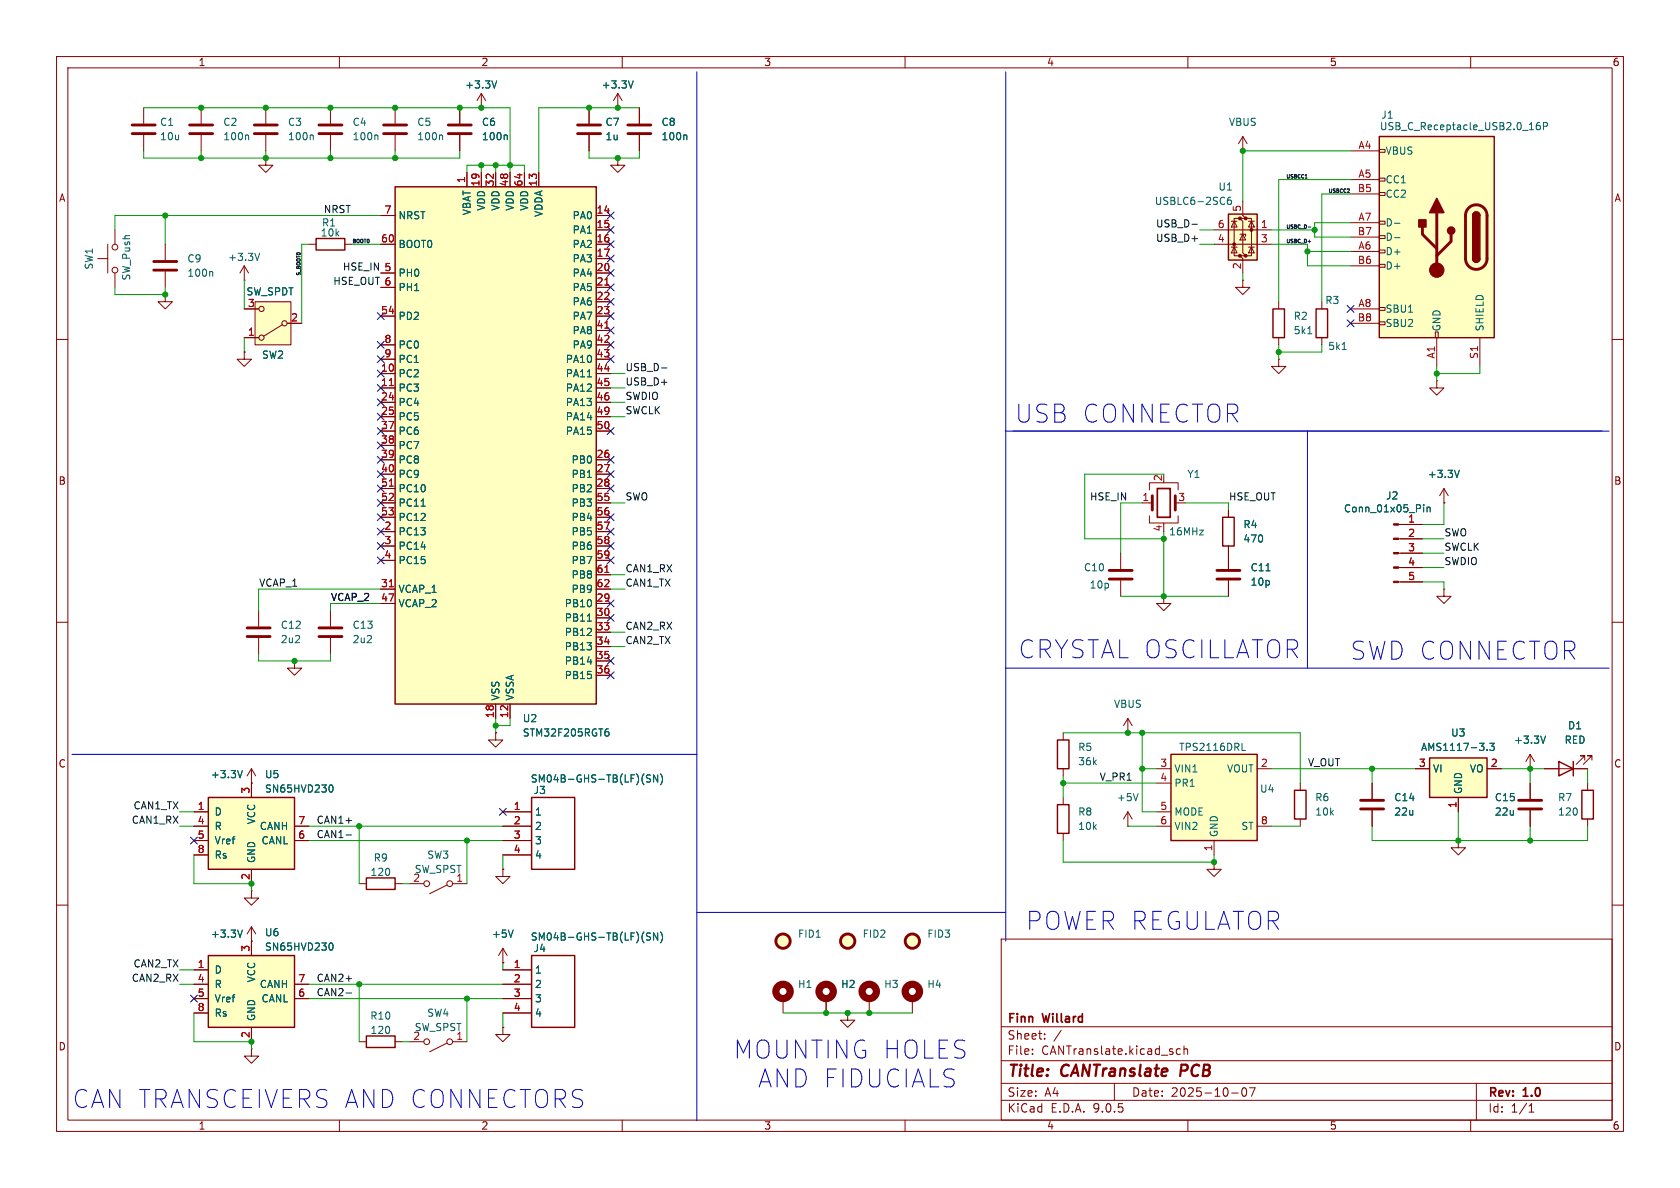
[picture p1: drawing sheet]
<svg xmlns="http://www.w3.org/2000/svg" width="297mm" height="210mm" viewBox="0 0 297 210" stroke-linecap="round" stroke-linejoin="round" font-family="sans-serif">
<g fill="none" stroke="#840000" stroke-width=".18">
<path d="M10 10h277v190h-277zM12 12h273v186h-273zM60 10v2M110 10v2M160 10v2M210 10v2M260 10v2M109.2 27.9v1.3h1.3l-1.3 1.3-1.3-1.3h1.3M109.2 27.9h.1M219.7 49.5v1.3h1.3l-1.3 1.3-1.3-1.3h1.3M219.7 49.5h.1M10 60h2"/>
<path d="M254 67.3v1.3h1.3l-1.3 1.3-1.3-1.3h1.3M254 67.3h.1M285 60h2M10 110h2M285 110h2M10 160h2M177 166h108v32h-108zM285 160h2M60 198v2M110 198v2M160 198v2M177 194.5h108"/>
<path d="M177 191.5h108M177 187.5h108M177 181.5h108M182.5 186.3v.1M182.5 185.5v.1M184.7 183.6v.1M184.7 182.8v.1M187.6 182.1l-1.3 2M197 191.5v3M208.7 185.5l-.5-.1-.2 .3v.4l.1 .2h.6M209.3 185.5l.2-.1 .4 .1 .1 .9M209.3 184.9v1.5"/>
<path d="M210 198v2M217.7 193.2h1.2M219.7 192.4l.2-.1a.81 .81 0 0 1 .6 .6 .81 .81 0 0 1-.3 .8l-.2 .1a.81 .81 0 0 1-.3-1.4zM220.9 192.3h1l-.7 1.5M260 198v2M261 191.5v6.5M270.3 196.6h.9M270.3 195.5l.4-.4v1.5"/>
</g>
<path d="M208.9 188.2l-.3 2" fill="none" stroke="#840000" stroke-width=".4"/>
<path d="M217.2 37.8h5v8.2h-5z" fill="#ffffc2"/>
<g fill="#840000" stroke="#840000" stroke-width=".18">
<path d="M246.4 92.6h.8v.2h-.8z"/>
<path d="M246.4 95.1h.8v.3h-.8z"/>
<path d="M246.4 97.7h.8v.2h-.8z"/>
<path d="M246.4 100.2h.8v.3h-.8z"/>
<path d="M246.4 102.7h.8v.3h-.8z"/>
<circle cx="221.2" cy="40.6" r=".25"/>
<circle cx="220.2" cy="38.6" r=".25"/>
<circle cx="220.2" cy="45.2" r=".25"/>
<circle cx="219.2" cy="38.6" r=".25"/>
<circle cx="219.2" cy="45.2" r=".25"/>
<circle cx="218.2" cy="43.2" r=".25"/>
</g>
<g fill="none" stroke="#840000" stroke-width=".18">
<path d="M104.1 19.1v2.7M109.2 19.1h.1M109.2 16.5l-.7 1.3M109.2 16.5l.8 1.3M109.2 16.5v2.6M113 19.1v2.7M104.1 23.9v2.8M113 23.9v2.8M217.7 39.1h1M218.2 39.1l.5 1h-1zM219.2 38.6h-1v6.6h1M219.7 35.6v2.5l.5 .5h-1l.5 .5v5.6l.5 .5h-1l.5 .5v2.6"/>
<path d="M219.7 26.7h.1M219.7 24.1v2.6M219.7 24.1l-.8 1.3M219.7 24.1l.8 1.3M220.2 38.6h1v6.6h-1M220.7 39.1h1M221.2 39.1l.5 1h-1zM214.6 40.6h10.2M214.6 43.2h10.2M217.7 43.7h1M218.2 43.7l.5 1h-1zM219.2 41.4h1v.4"/>
<path d="M219.7 41.4l.5 1h-1zM220.7 43.7h1M221.2 43.7l.5 1h-1zM226.1 53.3v1.3M226.1 59.7v1.3M233.7 53.3v1.3M233.7 59.7v1.3M226.1 63.5v1.3h1.2l-1.2 1.2-1.3-1.2h1.3M226.1 63.5h.1M201.9 88.9h1.8M203.2 86.6v-1.3h5.1v1.3M203.2 91.2v1.3h5.1v-1.3"/>
<path d="M205.7 92.5v.2M217.2 90.2v1.2M217.2 96.5v1.3M247.2 92.7h4.3M247.2 95.3h4.3M247.2 97.8h4.3M255.3 88.9h.1M255.3 86.4l-.8 1.2M255.3 86.4l.7 1.2M255.3 86.4v2.5M247.2 100.3h4.3M247.2 102.9h4.3"/>
</g>
<path d="M217.2 37.8h5v8.2h-5zM225 54.6h2.1v5.1h-2.1zM232.7 54.6h2v5.1h-2zM216.2 91.4h2v5.1h-2z" fill="none" stroke="#840000" stroke-width=".25"/>
<path d="M111.9 14.3l-.4 1.3M121.2 23.9l.2 .1v.7M217.6 34.9h-.4a.86 .86 0 0 0 0 1.2l.4-.1 .1-.4-.2-.2h-.4l-.1 .2M231.2 59h.7M237.3 61.8h.7M251.7 89.2v.1M251.7 89.6v.9M252.3 89.6v.9M252.3 89.8l.2-.2 .3 .1v.8M258 83.1l-.4 1.3" fill="none" stroke="#006464" stroke-width=".18"/>
<path d="M102.1 22.1h4.1M102.1 23.6h4.1M111 22.1h4.1M111 23.6h4.1M203.7 87.6v2.6M207.8 87.6v2.6" fill="none" stroke="#840000" stroke-width=".51"/>
<path d="M204.6 86.4h2.3v5h-2.3z" fill="none" stroke="#840000" stroke-width=".3"/>
<path d="M69.8 33h35.6v91.5h-35.6z" fill="#ffffc2"/>
<path d="M69.8 33h35.6v91.5h-35.6z" fill="none" stroke="#840000" stroke-width=".25"/>
<g fill="none" stroke="#840000" stroke-width=".18">
<path d="M85.1 19.1h.1M85.1 16.5v2.6M85.1 16.5l-.8 1.3M85.1 16.5l.8 1.3M67.3 38.1h2.5M82.5 30.5v2.5M85.1 30.5v2.5M87.6 30.5v2.5M90.2 30.5v2.5M92.7 30.5v2.5M95.2 30.5v2.5M105.4 38.1h2.5"/>
<path d="M67.3 43.2h2.5M67.3 48.3h2.5M67.3 50.8h2.5M67.3 55.9h2.5M105.4 43.2h2.5M105.4 48.3h2.5M105.4 50.8h2.5M105.4 55.9h2.5M105.4 40.6h2.5M105.4 45.7h2.5M105.4 53.3h2.5M105.4 58.4h2.5"/>
<path d="M67.3 61h2.5M67.3 63.5h2.5M67.3 66h2.5M67.3 68.6h2.5M67.3 71.1h2.5M67.3 73.7h2.5M67.3 76.2h2.5M67.3 78.7h2.5M105.4 61h2.5M105.4 63.5h2.5M105.4 66h2.5M105.4 68.6h2.5"/>
<path d="M105.4 71.1h2.5M105.4 73.7h2.5M105.4 76.2h2.5M67.3 81.3h2.5M67.3 83.8h2.5M67.3 86.4h2.5M67.3 88.9h2.5M67.3 91.4h2.5M67.3 94h2.5M67.3 96.5h2.5M67.3 99.1h2.5M105.4 81.3h2.5"/>
<path d="M105.4 83.8h2.5M105.4 86.4h2.5M105.4 88.9h2.5M105.4 91.4h2.5M105.4 94h2.5M105.4 96.5h2.5M105.4 99.1h2.5M67.3 104.1h2.5M67.3 106.7h2.5M105.4 104.1h2.5M105.4 106.7h2.5M105.4 101.6h2.5"/>
<path d="M105.4 109.2h2.5M105.4 111.8h2.5M105.4 114.3h2.5M105.4 116.8h2.5M105.4 119.4h2.5M87.6 124.5v2.5M90.2 124.5v2.5"/>
</g>
<path d="M106.9 50.4h.7M106.9 58h.7M68.8 68.2h.7M68.8 85.9h.7M68.8 103.7h.7M106.9 101.2h.7" fill="none" stroke="#a90000" stroke-width=".18"/>
<path d="M87.8 14.3l-.4 1.3M103.8 66.6h.8M74.4 89.5h.8M103.8 109.8h.8M107.2 129.3h.2l.3 .3-.1 .4-.4 .1M107.3 128.8h.2" fill="none" stroke="#006464" stroke-width=".18"/>
<path d="M45.1 53.3h6.3v7.7h-6.3z" fill="#ffffc2"/>
<g fill="none" stroke="#840000" stroke-width=".18">
<path d="M43.2 59.7h2.5M43.2 54.6h2.5M45.1 53.3h6.3v7.7h-6.3zM49.9 57.4l-3.3 2M50.8 57.2h2.5M43.2 62.2v1.3h1.2l-1.2 1.3-1.3-1.3h1.3M43.2 62.2h.1M188 141v1.2M188 147.3v1.3M214.6 152.4v1.3h1.3l-1.3 1.2-1.2-1.2h1.2M214.6 152.4h.1"/>
<circle cx="46.2" cy="54.6" r=".46"/>
<circle cx="46.2" cy="59.7" r=".46"/>
<circle cx="50.3" cy="57.2" r=".46"/>
</g>
<path d="M186.9 142.2h2.1v5.1h-2.1z" fill="none" stroke="#840000" stroke-width=".25"/>
<path d="M207 133.4h15.2v15.2h-15.2z" fill="#ffffc2"/>
<path d="M207 133.4h15.2v15.2h-15.2zM228.9 139.7h2v5.1h-2zM275.6 134.6l2.5 1.3-2.5 1.3zM278.1 134.6v2.6M279.7 139.7h2v5.1h-2z" fill="none" stroke="#840000" stroke-width=".25"/>
<g fill="none" stroke="#840000" stroke-width=".18">
<path d="M58.4 108v2.7M58.4 112.8v2.8M204.5 135.9h2.5M204.5 138.4h2.5M222.2 135.9h2.6M229.9 138.4v1.3M242.6 138.4v2.8M273 135.9h7.7M280.2 134.4v-.8h-.8h.8l-1.6 1.5M280.7 138.4v1.3M281.4 134.4v-.8h-.7h.7l-1.5 1.5M199.4 146.1h.1"/>
<path d="M199.4 143.5l-.8 1.3M199.4 143.5l.8 1.3M199.4 143.5v2.6M204.5 143.5h2.5M204.5 146.1h2.5M214.6 148.6v2.5M222.2 146.1h2.6M229.9 144.8v1.3M242.6 143.3v2.8M257.8 148.6v1.3h1.3l-1.3 1.2-1.3-1.2h1.3M257.8 148.6h.1M280.7 144.8v1.3"/>
<path d="M138.4 176.5v2.6M146 176.5v2.6M149.9 179.1v1.2h1.2l-1.2 1.3-1.3-1.3h1.3M149.9 179.1h.1M153.7 176.5v2.6M161.3 176.5v2.6"/>
</g>
<path d="M219.6 132.7h.6M201.2 140.3l-.4 1.2" fill="none" stroke="#006464" stroke-width=".18"/>
<g fill="none" stroke="#840000" stroke-width=".51">
<path d="M56.4 111h4.1M56.4 112.5h4.1M240.5 141.5h4.1M240.5 143h4.1"/>
<circle cx="138.4" cy="166.4" r="1.27"/>
<circle cx="149.9" cy="166.4" r="1.27"/>
<circle cx="161.3" cy="166.4" r="1.27"/>
</g>
<g fill="none" stroke="#840000" stroke-width="1.3">
<circle cx="138.4" cy="175.3" r="1.27"/>
<circle cx="146" cy="175.3" r="1.27"/>
<circle cx="153.7" cy="175.3" r="1.27"/>
<circle cx="161.3" cy="175.3" r="1.27"/>
</g>
<g fill="#ffffc2" stroke="#ffffc2" stroke-width=".18">
<circle cx="149.9" cy="166.4" r="1.27"/>
<circle cx="161.3" cy="166.4" r="1.27"/>
<circle cx="138.4" cy="166.4" r="1.27"/>
</g>
<path d="M252.7 134h10.2v7h-10.2z" fill="#ffffc2"/>
<path d="M252.7 134h10.2v7h-10.2zM94 141h7.6v12.7h-7.6zM94 168.9h7.6v12.7h-7.6z" fill="none" stroke="#840000" stroke-width=".25"/>
<g fill="none" stroke="#840000" stroke-width=".18">
<path d="M255.3 104.1v1.3h1.2l-1.2 1.3-1.3-1.3h1.3M255.3 104.1h.1M87.6 129.5v1.3h1.3l-1.3 1.3-1.2-1.3h1.2M87.6 129.5h.1M250.2 135.9h2.5M262.9 135.9h2.5M270.5 135.9h.1M270.5 133.4v2.5M270.5 138.4v2.8M270.5 133.4l-.8 1.2M270.5 133.4l.8 1.2M88.9 153.7v1.2h1.3l-1.3 1.3-1.3-1.3h1.3"/>
<path d="M88.9 153.7h.1M88.9 143.5h5.1M88.9 146.1h5.1M88.9 148.6h5.1M88.9 151.1h5.1M257.8 141v2.5M270.5 143.3v2.8M88.9 170.2h.1M88.9 171.5h5.1M88.9 174h5.1M88.9 176.5h5.1M88.9 179.1h5.1"/>
<path d="M88.9 167.6l-.8 1.3M88.9 167.6l.8 1.3M88.9 167.6v2.6M88.9 181.6v1.3h1.3l-1.3 1.3-1.3-1.3h1.3M88.9 181.6h.1"/>
</g>
<path d="M115 137h-.5l-.2 .1v.4l.6 .2 .1 .3-.2 .2h-.5M116.3 137v1.2l-.8-1.2v1.2M116.8 136.8a1.46 1.46 0 0 1 0 1.9M262.9 132.5v.2M263.4 131.4h.8l-.5 .5 .4 .1v.5l-.2 .2-.5-.2M273.2 130.1l-.4 1.3M90.7 164.4l-.4 1.3M115 165l-.5-.1-.2 .1v.4l.6 .2 .1 .3-.2 .3-.5-.1M116.3 164.9v1.3l-.8-1.3v1.3M116.8 164.7a1.46 1.46 0 0 1 0 2" fill="none" stroke="#006464" stroke-width=".18"/>
<path d="M268.5 141.5h4M268.5 143h4" fill="none" stroke="#840000" stroke-width=".51"/>
<path d="M243.8 24.1h20.4v35.6h-20.4z" fill="#ffffc2"/>
<g fill="none" stroke="#840000" stroke-width=".18">
<path d="M238.8 26.7h5M238.8 31.8h5M238.8 34.3h5M238.8 39.4h5M243.8 26.4h1.1v.5h-1.1zM243.8 31.5h1.1v.5h-1.1zM243.8 34h1.1v.5h-1.1zM243.8 39.1h1.1v.5h-1.1zM238.8 41.9h5M238.8 44.5h5M238.8 47h5M238.8 54.6h5"/>
<path d="M238.8 57.2h5M243.8 41.7h1.1v.5h-1.1zM243.8 44.2h1.1v.5h-1.1zM243.8 46.7h1.1v.5h-1.1zM243.8 54.4h1.1v.5h-1.1zM243.8 56.9h1.1v.5h-1.1zM253.7 58.7h.6v1h-.6zM254 59.7v5.1M261.6 59.7v5.1M63.5 156.2h1.3M69.8 156.2h1.3M72.4 156.2h2.5"/>
<path d="M79 156.5l-3.1 1.5M80 156.2h2.5"/>
<circle cx="75.4" cy="156.2" r=".51"/>
<circle cx="79.5" cy="156.2" r=".51"/>
</g>
<path d="M243.8 24.1h20.4v35.6h-20.4zM260.3 38.1a.64 .64 0 0 1 .7-.6 .64 .64 0 0 1 .6 .6M260.3 45.7a.64 .64 0 0 0 .7 .7 .64 .64 0 0 0 .6-.7M64.8 155.2h5v2h-5z" fill="none" stroke="#840000" stroke-width=".25"/>
<path d="M254 37.6v10.2M259.6 36.8a1.91 1.91 0 0 1 2.1-.5 1.91 1.91 0 0 1 1.2 1.8v7.6a1.91 1.91 0 0 1-1.9 1.9 1.91 1.91 0 0 1-1.9-1.9v-7.7l.2-.7zM251.5 40.1v1.3l2.5 2.5M256.5 41.4v1.3l-2.5 2.5" fill="none" stroke="#840000" stroke-width=".51"/>
<g fill="#840000" stroke="#840000" stroke-width=".25">
<path d="M260.3 38.1h1.3v7.6h-1.3z"/>
<path d="M260.5 37.7a.64 .64 0 0 1 .7-.2 .64 .64 0 0 1 .4 .6h-1.3z"/>
<path d="M260.3 45.7h1.3a.64 .64 0 0 1-.6 .7 .64 .64 0 0 1-.7-.7z"/>
<path d="M254 35.1l1.3 2.5h-2.6z"/>
<path d="M250.8 38.9h1.3v1.2h-1.3z"/>
<circle cx="256.5" cy="40.8" r=".63"/>
</g>
<circle cx="254" cy="47.8" r="1.27" fill="#840000" stroke="#840000" stroke-width=".18"/>
<path d="M246.5 39.5h1M272.2 21.7h-.4a.86 .86 0 0 0 0 1.2l.5-.1v-.4l-.2-.3-.4 .1-.1 .2M272.9 22.3h.6l.1-.2-.1-.3-.6-.1v1.2M246.5 42h1" fill="none" stroke="#006464" stroke-width=".18"/>
<path d="M36.8 141h15.3v12.7h-15.3z" fill="#ffffc2"/>
<path d="M55.9 42.2h5.1v2h-5.1zM186.9 130.8h2.1v5.1h-2.1zM36.8 141h15.3v12.7h-15.3zM64.8 183.1h5v2.1h-5z" fill="none" stroke="#840000" stroke-width=".25"/>
<g fill="none" stroke="#840000" stroke-width=".18">
<path d="M25.4 19.1v2.7M35.6 19.1v2.7M47 19.1v2.7M58.4 19.1v2.7M25.4 23.9v2.8M35.6 23.9v2.8M47 27.9v1.3h1.3l-1.3 1.3-1.3-1.3h1.3M47 27.9h.1M47 23.9v2.8M58.4 23.9v2.8M17.3 45.7h1.7M19 43.2v5.1"/>
<path d="M20.3 40.6v2.6M20.3 48.3v2.5M29.2 52.1v1.2h1.3l-1.3 1.3-1.3-1.3h1.3M29.2 52.1h.1M29.2 43.2v2.8M29.2 48v2.8M43.2 49.5h.1M43.2 47l-.8 1.3M43.2 47l.7 1.3M43.2 47v2.5M54.6 43.2h1.3M61 43.2h1.2"/>
<path d="M198.1 97.8v2.8M217.2 97.8v2.8M52.1 116.8v1.3h1.2l-1.2 1.3-1.3-1.3h1.3M52.1 116.8h.1M198.1 102.6v2.8M217.2 102.6v2.8M44.4 138.4h.1M44.4 135.9v5.1M44.4 135.9l-.7 1.3M44.4 135.9l.8 1.3M188 129.5v1.3M188 135.9v1.3"/>
<path d="M34.3 143.5h2.5M34.3 146.1h2.5M34.3 148.6h2.5M34.3 151.1h2.5M44.4 153.7v2.5M52.1 146.1h2.5M52.1 148.6h2.5M44.4 166.4h.1M44.4 163.8v2.6M44.4 163.8l-.7 1.3M44.4 163.8l.8 1.3M44.4 185.4v1.3h1.3l-1.3 1.3-1.2-1.3h1.2"/>
<path d="M44.4 185.4h.1M63.5 184.2h1.3M69.8 184.2h1.3M72.4 184.2h2.5M79 184.4l-3.1 1.5M80 184.2h2.5"/>
<circle cx="20.3" cy="43.7" r=".51"/>
<circle cx="20.3" cy="47.8" r=".51"/>
<circle cx="75.4" cy="184.2" r=".51"/>
<circle cx="79.5" cy="184.2" r=".51"/>
</g>
<path d="M43.8 23.9l.2 .1v.7M55.2 23.9l.2 .1v.7M66.6 23.9l.2 .1v.7M37.4 48l.2 .2v.6M45.9 44.8l-.4 1.2M223.8 100.9h.7M42.9 136.2l-.5 1.3M58.3 138.8h.2a.68 .68 0 0 1 .4 .6 .68 .68 0 0 1-.4 .6h-.2M42.9 164.4l-.5 1.3" fill="none" stroke="#006464" stroke-width=".18"/>
<g fill="none" stroke="#840000" stroke-width=".51">
<path d="M23.4 22.1h4M23.4 23.6h4M33.5 22.1h4.1M33.5 23.6h4.1M45 22.1h4M45 23.6h4M56.4 22.1h4.1M56.4 23.6h4.1M27.2 46.2h4M27.2 47.8h4M196.1 100.8h4.1M196.1 102.4h4.1"/>
<path d="M215.1 100.8h4.1M215.1 102.4h4.1"/>
</g>
<path d="M36.8 168.9h15.3v12.7h-15.3z" fill="#ffffc2"/>
<path d="M36.8 168.9h15.3v12.7h-15.3z" fill="none" stroke="#840000" stroke-width=".25"/>
<g fill="none" stroke="#840000" stroke-width=".18">
<path d="M69.8 19.1v2.7M81.3 19.1v2.7M85.1 19.1h.1M104.1 19.1v2.7M109.2 19.1h.1M113 19.1v2.7M67.3 38.1h2.5M69.8 23.9v2.8M81.3 23.9v2.8M82.5 30.5v2.5M85.1 30.5v2.5M87.6 30.5v2.5"/>
<path d="M90.2 30.5v2.5M92.7 30.5v2.5M95.2 30.5v2.5M104.1 23.9v2.8M105.4 38.1h2.5M109.2 27.9h.1M113 23.9v2.8M43.2 59.7h2.5M43.2 54.6h2.5M50.8 57.2h2.5M67.3 43.2h2.5M67.3 48.3h2.5"/>
<path d="M67.3 50.8h2.5M67.3 55.9h2.5M105.4 43.2h2.5M105.4 48.3h2.5M105.4 50.8h2.5M105.4 55.9h2.5M105.4 40.6h2.5M105.4 45.7h2.5M105.4 53.3h2.5M105.4 58.4h2.5M43.2 62.2h.1M67.3 61h2.5"/>
<path d="M67.3 63.5h2.5M67.3 66h2.5M67.3 68.6h2.5M67.3 71.1h2.5M67.3 73.7h2.5M67.3 76.2h2.5M67.3 78.7h2.5M105.4 61h2.5M105.4 63.5h2.5M105.4 66h2.5M105.4 68.6h2.5M105.4 71.1h2.5"/>
<path d="M105.4 73.7h2.5M105.4 76.2h2.5M67.3 81.3h2.5M67.3 83.8h2.5M67.3 86.4h2.5M67.3 88.9h2.5M67.3 91.4h2.5M67.3 94h2.5M67.3 96.5h2.5M67.3 99.1h2.5M105.4 81.3h2.5M105.4 83.8h2.5"/>
<path d="M105.4 86.4h2.5M105.4 88.9h2.5M105.4 91.4h2.5M105.4 94h2.5M105.4 96.5h2.5M105.4 99.1h2.5M217.2 90.2v1.2M217.2 96.5v4.1M247.6 92.7h3.9M247.6 95.3h3.9M247.6 97.8h3.9M255.3 88.9h.1"/>
<path d="M45.7 108v2.7M45.7 112.8v2.8M67.3 104.1h2.5M67.3 106.7h2.5M105.4 104.1h2.5M105.4 106.7h2.5M105.4 101.6h2.5M105.4 109.2h2.5M105.4 111.8h2.5M105.4 114.3h2.5M105.4 116.8h2.5M105.4 119.4h2.5"/>
<path d="M205.7 105.4v1.3h1.3l-1.3 1.3-1.2-1.3h1.2M205.7 105.4h.1M217.2 102.6v2.8M247.6 100.3h3.9M247.6 102.9h3.9M44.4 138.4h.1M44.4 138.4v2.6M87.6 129.5h.1M87.6 124.5v2.5M90.2 124.5v2.5M199.4 129.5h.1M199.4 127l-.8 1.3"/>
<path d="M199.4 127l.8 1.3M199.4 127v2.5M242.6 138.4v2.8M250.2 135.9h2.5M262.9 135.9h2.5M270.5 135.9h.1M270.5 138.4v2.8M273 135.9h2.6M278.1 135.9h2.6M34.3 143.5h2.5M34.3 146.1h2.5M34.3 148.6h2.5"/>
<path d="M34.3 151.1h2.5M44.4 157.5v1.3h1.3l-1.3 1.2-1.2-1.2h1.2M44.4 157.5h.1M44.4 153.7v2.5M52.1 146.1h2.5M52.1 148.6h2.5M88.9 153.7h.1M88.9 143.5h5.1M88.9 146.1h5.1M88.9 148.6h5.1M88.9 151.1h5.1M242.6 143.3v2.8"/>
<path d="M257.8 141v2.5M270.5 143.3v2.8M34.3 171.5h2.5M34.3 174h2.5M34.3 176.5h2.5M34.3 179.1h2.5M44.4 166.4h.1M44.4 166.4v2.5M52.1 174h2.5M52.1 176.5h2.5M88.9 170.2h.1M88.9 171.5h5.1"/>
<path d="M88.9 174h5.1M88.9 176.5h5.1M88.9 179.1h5.1M146 176.5v2.6M149.9 179.1h.1M44.4 181.6v2.6M88.9 181.6h.1"/>
</g>
<g fill="none" stroke="#006464" stroke-width=".18">
<path d="M87.8 14.3l-.4 1.3M111.9 14.3l-.4 1.3M78.1 23.9l.1 .1v.7M89.5 23.9l.2 .1v.7M121.2 23.9l.2 .1v.7M103.8 66.6h.8M74.4 89.5h.8M251.7 89.2v.1M251.7 89.6v.9M252.3 89.6v.9M252.3 89.8l.2-.2 .3 .1v.8M258 83.1l-.4 1.3"/>
<path d="M103.8 109.8h.8M223.8 100.9h.7M42.9 136.2l-.5 1.3M58.3 138.8h.2a.68 .68 0 0 1 .4 .6 .68 .68 0 0 1-.4 .6h-.2M107.2 129.3h.2l.3 .3-.1 .4-.4 .1M107.3 128.8h.2M115 137h-.5l-.2 .1v.4l.6 .2 .1 .3-.2 .2h-.5M116.3 137v1.2l-.8-1.2v1.2M116.8 136.8a1.46 1.46 0 0 1 0 1.9M262.9 132.5v.2M263.4 131.4h.8l-.5 .5 .4 .1v.5l-.2 .2-.5-.2M273.2 130.1l-.4 1.3"/>
<path d="M42.9 164.4l-.5 1.3M58.3 166.8l.2-.1a.68 .68 0 0 1 .4 .6 .68 .68 0 0 1-.4 .7l-.2-.1M90.7 164.4l-.4 1.3M115 165l-.5-.1-.2 .1v.4l.6 .2 .1 .3-.2 .3-.5-.1M116.3 164.9v1.3l-.8-1.3v1.3M116.8 164.7a1.46 1.46 0 0 1 0 2"/>
</g>
<path d="M67.8 22.1h4.1M67.8 23.6h4.1M79.2 22.1h4.1M79.2 23.6h4.1M43.7 111h4.1M43.7 112.5h4.1" fill="none" stroke="#840000" stroke-width=".51"/>
<path d="M210.7 39.6h1M230.7 31.5h.4M231.2 42.7h.5M231.2 40.1h.5M116.9 65h1M61.2 147.6h.9M61.2 175.5h.9" fill="none" stroke="#0f0f0f" stroke-width=".18"/>
<path d="M123.2 12.7v185.4M177.8 12.7v153.7M177.8 76.2h106.7M231.1 76.2v41.9M177.8 118.1h106.7M12.7 133.4h110.5M123.2 161.3h54.6" fill="none" stroke="#0000c2" stroke-width=".18"/>
<g fill="none" stroke="#009600" stroke-width=".18">
<path d="M25.4 19.1h64.8v11.4M113 19.1h-17.8v11.4M25.4 26.7v1.2h55.9v-1.2M29.2 38.1v5.1M35.6 26.7v1.2M47 26.7v1.2M58.4 26.7v1.2M67.3 38.1h-47v2.5M69.8 26.7v1.2M82.5 30.5v-1.3h10.2v1.3M85.1 29.2v1.3M87.6 29.2v1.3"/>
<path d="M104.1 26.7v1.2h8.9v-1.2M238.8 39.4h-6.4v2.5h6.4M238.8 31.8h-12.7v21.5M238.8 26.7h-19.1v8.9M238.8 34.3h-5.1v19M20.3 50.8v1.3h8.9v-1.3M43.2 49.5v5.1M43.2 59.7v2.5M54.6 43.2h-1.3v14M62.2 43.2h5.1M212.1 43.2h2.5M212.1 40.6h2.5"/>
<path d="M219.7 48.3v1.2M224.8 43.2h6.3v3.8h7.7M224.8 40.6h7.6M231.1 44.5h7.7M107.9 66h2.6M107.9 68.6h2.6M107.9 73.7h2.6M107.9 71.1h2.6M226.1 61v2.5M233.7 61v1.2h-7.6M254 64.8v2.5M261.6 64.8v1.2h-7.6"/>
<path d="M107.9 88.9h2.6M201.9 88.9h-3.8v8.9M205.7 83.8h-13.9v11.5h13.9M205.7 94v11.4M209.5 88.9h7.7v1.3M251.5 95.3h3.8M251.5 97.8h3.8M255.3 88.9v3.8h-3.8M45.7 115.6v1.2h12.7v-1.2M67.3 104.1h-21.6v3.9M67.3 106.7h-8.9v1.3M107.9 111.8h2.6"/>
<path d="M107.9 114.3h2.6M107.9 104.1h2.6M107.9 101.6h2.6M198.1 105.4h19.1M251.5 102.9h3.8v1.2M251.5 100.3h3.8M87.6 127v2.5M90.2 127v1.3h-2.6M188 129.5h41.9v8.9M188 137.2v3.8M188 138.4h16.5M201.9 135.9h2.6"/>
<path d="M201.9 129.5v14h2.6M224.8 135.9h25.4M242.6 135.9v2.5M265.4 135.9h7.6M270.5 135.9v2.5M280.7 135.9v2.5M31.7 146.1h2.6M31.7 143.5h2.6M34.3 151.1v5.1h10.1v1.3M54.6 146.1h34.3M54.6 148.6h34.3M63.5 146.1v10.1"/>
<path d="M71.1 156.2h1.3M82.5 148.6v7.6M88.9 151.1v2.6M188 148.6v3.8h26.6v-1.3M199.4 146.1h5.1M224.8 146.1h5.1M242.6 146.1v2.5h38.1v-2.5M257.8 143.5v5.1M270.5 146.1v2.5M31.7 174h2.6M31.7 171.5h2.6M34.3 179.1v5.1h10.1v1.2"/>
<path d="M54.6 176.5h34.3M54.6 174h34.3M63.5 174v10.2M82.5 176.5v7.7M88.9 170.2v1.3M88.9 179.1v2.5M138.4 179.1h22.9M71.1 184.2h1.3"/>
</g>
<g fill="none" stroke="#000084" stroke-width=".18">
<path d="M107.3 37.5l1.3 1.2M108.6 37.5l-1.3 1.2M66.7 55.3l1.2 1.2M67.9 55.3l-1.2 1.2M107.3 40l1.3 1.2M107.3 45.1l1.3 1.2M107.3 52.7l1.3 1.2M107.3 47.7l1.3 1.2M107.3 50.2l1.3 1.2M107.3 57.8l1.3 1.2M107.3 42.6l1.3 1.2M107.3 55.3l1.3 1.2"/>
<path d="M108.6 40l-1.3 1.2M108.6 45.1l-1.3 1.2M108.6 52.7l-1.3 1.2M108.6 47.7l-1.3 1.2M108.6 50.2l-1.3 1.2M108.6 57.8l-1.3 1.2M108.6 42.6l-1.3 1.2M108.6 55.3l-1.3 1.2M238.2 54l1.2 1.2M238.2 56.5l1.2 1.3M239.4 54l-1.2 1.2M239.4 56.5l-1.2 1.3"/>
<path d="M66.7 62.9l1.2 1.2M66.7 60.4l1.2 1.2M66.7 65.4l1.2 1.2M66.7 68l1.2 1.2M66.7 70.5l1.2 1.2M66.7 75.6l1.2 1.2M66.7 73.1l1.2 1.2M66.7 78.1l1.2 1.2M67.9 78.1l-1.2 1.2M67.9 62.9l-1.2 1.2M67.9 60.4l-1.2 1.2M67.9 65.4l-1.2 1.2"/>
<path d="M67.9 68l-1.2 1.2M67.9 70.5l-1.2 1.2M67.9 75.6l-1.2 1.2M67.9 73.1l-1.2 1.2M107.3 62.9l1.3 1.2M107.3 60.4l1.3 1.2M107.3 75.6l1.3 1.2M108.6 62.9l-1.3 1.2M108.6 60.4l-1.3 1.2M108.6 75.6l-1.3 1.2M66.7 90.8l1.2 1.2M66.7 95.9l1.2 1.2"/>
<path d="M66.7 85.8l1.2 1.2M66.7 93.4l1.2 1.2M66.7 88.3l1.2 1.2M66.7 98.5l1.2 1.2M66.7 80.7l1.2 1.2M66.7 83.2l1.2 1.2M67.9 85.8l-1.2 1.2M67.9 88.3l-1.2 1.2M67.9 90.8l-1.2 1.2M67.9 98.5l-1.2 1.2M67.9 83.2l-1.2 1.2M67.9 95.9l-1.2 1.2"/>
<path d="M67.9 93.4l-1.2 1.2M67.9 80.7l-1.2 1.2M107.3 95.9l1.3 1.2M107.3 93.4l1.3 1.2M107.3 98.5l1.3 1.2M107.3 90.8l1.3 1.2M107.3 83.2l1.3 1.2M107.3 85.8l1.3 1.2M107.3 80.7l1.3 1.2M108.6 95.9l-1.3 1.2M108.6 93.4l-1.3 1.2M108.6 98.5l-1.3 1.2"/>
<path d="M108.6 90.8l-1.3 1.2M108.6 83.2l-1.3 1.2M108.6 85.8l-1.3 1.2M108.6 80.7l-1.3 1.2M107.3 108.6l1.3 1.2M107.3 118.8l1.3 1.2M107.3 106.1l1.3 1.2M107.3 116.2l1.3 1.2M108.6 108.6l-1.3 1.2M108.6 118.8l-1.3 1.2M108.6 106.1l-1.3 1.2M108.6 116.2l-1.3 1.2"/>
<path d="M33.7 148l1.2 1.2M34.9 148l-1.2 1.2M88.3 142.9l1.2 1.2M89.5 142.9l-1.2 1.2M33.7 175.9l1.2 1.2M34.9 175.9l-1.2 1.2"/>
</g>
<path d="M106.9 50.4h.7M106.9 58h.7M68.8 68.2h.7M68.8 85.9h.7M68.8 103.7h.7M106.9 101.2h.7" fill="none" stroke="#a90000" stroke-width=".18"/>
<g fill="#009600" stroke="#009600" stroke-width=".18">
<circle cx="231.1" cy="44.5" r=".46"/>
<circle cx="199.4" cy="129.5" r=".46"/>
<circle cx="201.9" cy="129.5" r=".46"/>
<circle cx="232.4" cy="40.6" r=".46"/>
<circle cx="219.7" cy="26.7" r=".46"/>
<circle cx="201.9" cy="135.9" r=".46"/>
<circle cx="205.7" cy="105.4" r=".46"/>
<circle cx="242.6" cy="135.9" r=".46"/>
<circle cx="214.6" cy="152.4" r=".46"/>
<circle cx="85.1" cy="19.1" r=".46"/>
<circle cx="90.2" cy="29.2" r=".46"/>
<circle cx="87.6" cy="29.2" r=".46"/>
<circle cx="85.1" cy="29.2" r=".46"/>
<circle cx="104.1" cy="19.1" r=".46"/>
<circle cx="109.2" cy="19.1" r=".46"/>
<circle cx="270.5" cy="148.6" r=".46"/>
<circle cx="270.5" cy="135.9" r=".46"/>
<circle cx="257.8" cy="148.6" r=".46"/>
<circle cx="188" cy="138.4" r=".46"/>
<circle cx="153.7" cy="179.1" r=".46"/>
<circle cx="149.9" cy="179.1" r=".46"/>
<circle cx="146" cy="179.1" r=".46"/>
<circle cx="109.2" cy="27.9" r=".46"/>
<circle cx="254" cy="66" r=".46"/>
<circle cx="205.7" cy="95.3" r=".46"/>
<circle cx="226.1" cy="62.2" r=".46"/>
<circle cx="69.8" cy="27.9" r=".46"/>
<circle cx="69.8" cy="19.1" r=".46"/>
<circle cx="58.4" cy="19.1" r=".46"/>
<circle cx="81.3" cy="19.1" r=".46"/>
<circle cx="58.4" cy="27.9" r=".46"/>
<circle cx="47" cy="19.1" r=".46"/>
<circle cx="87.6" cy="128.3" r=".46"/>
<circle cx="63.5" cy="146.1" r=".46"/>
<circle cx="52.1" cy="116.8" r=".46"/>
<circle cx="44.4" cy="156.2" r=".46"/>
<circle cx="82.5" cy="176.5" r=".46"/>
<circle cx="63.5" cy="174" r=".46"/>
<circle cx="44.4" cy="184.2" r=".46"/>
<circle cx="82.5" cy="148.6" r=".46"/>
<circle cx="29.2" cy="52.1" r=".46"/>
<circle cx="29.2" cy="38.1" r=".46"/>
<circle cx="35.6" cy="27.9" r=".46"/>
<circle cx="35.6" cy="19.1" r=".46"/>
<circle cx="47" cy="27.9" r=".46"/>
</g>
<g font-size="4.4" fill="#0000c2">
<text x="179.4" y="75">USB CONNECTOR</text>
<text x="180" y="116.6">CRYSTAL OSCILLATOR</text>
<text x="238.7" y="116.9">SWD CONNECTOR</text>
<text x="181.4" y="164.6">POWER REGULATOR</text>
<text x="129.7" y="187.4">MOUNTING HOLES</text>
<text x="12.8" y="196.1">CAN TRANSCEIVERS AND CONNECTORS</text>
<text x="134" y="192.5">AND FIDUCIALS</text>
</g>
<g font-size="2.8" fill="#840000">
<text x="178" y="190.9">Title:</text>
<text x="187.7" y="190.9">CANTranslate</text>
<text x="209.5" y="190.9">PCB</text>
</g>
<g font-size="2.1" fill="#840000">
<text x="178" y="184">Sheet:</text>
<text x="178" y="181.2">Finn</text>
<text x="184.5" y="181.2">Willard</text>
<text x="178" y="186.7">File:</text>
<text x="184.1" y="186.7">CANTranslate.kicad_sch</text>
<text x="178" y="196.9">KiCad</text>
<text x="178" y="194.1">Size:</text>
<text x="184.7" y="194.1">A4</text>
<text x="185.7" y="196.9">E.D.A.</text>
<text x="193.3" y="196.9">9.0.5</text>
<text x="200" y="194.1">Date:</text>
<text x="207" y="194.1">2025-10-07</text>
<text x="263" y="194.3">Rev:</text>
<text x="263" y="196.9">Id:</text>
<text x="267.1" y="196.9">1/1</text>
<text x="269.4" y="194.3">1.0</text>
</g>
<g font-size="1.8" fill="#840000">
<text x="35" y="11.9">1</text>
<text x="85" y="11.9">2</text>
<text x="135" y="11.9">3</text>
<text x="185" y="11.9">4</text>
<text x="235" y="11.9">5</text>
<text x="285" y="11.9">6</text>
<text x="10.3" y="35.9">A</text>
<text x="285.3" y="35.9">A</text>
<text x="10.3" y="85.9">B</text>
<text x="285.3" y="85.9">B</text>
<text x="10.3" y="135.9">C</text>
<text x="285.3" y="135.9">C</text>
<text x="10.3" y="185.9">D</text>
<text x="285.3" y="185.9">D</text>
<text x="35" y="199.9">1</text>
<text x="85" y="199.9">2</text>
<text x="135" y="199.9">3</text>
<text x="185" y="199.9">4</text>
<text x="235" y="199.9">5</text>
<text x="285" y="199.9">6</text>
</g>
<g font-size="1.8" fill="#006464">
<text x="82.1" y="15.8">+3.3V</text>
<text x="106.3" y="15.8">+3.3V</text>
<text x="28.2" y="22.5">C1</text>
<text x="39.4" y="22.5">C2</text>
<text x="50.8" y="22.5">C3</text>
<text x="62.2" y="22.5">C4</text>
<text x="73.7" y="22.5">C5</text>
<text x="85.1" y="22.5">C6</text>
<text x="106.9" y="22.5">C7</text>
<text x="116.8" y="22.5">C8</text>
<text x="217.2" y="22.5">VBUS</text>
<text x="243.8" y="23.2">USB_C_Receptacle_USB2.0_16P</text>
<text x="244.1" y="21.2">J1</text>
<text x="28.2" y="25">10u</text>
<text x="39.4" y="25">100n</text>
<text x="50.8" y="25">100n</text>
<text x="62.2" y="25">100n</text>
<text x="73.7" y="25">100n</text>
<text x="85.1" y="25">100n</text>
<text x="106.9" y="25">1u</text>
<text x="116.8" y="25">100n</text>
<text x="244.9" y="27.5">VBUS</text>
<text x="215.3" y="33.9">U1</text>
<text x="244.9" y="32.6">CC1</text>
<text x="244.9" y="35.2">CC2</text>
<text x="56.8" y="40.2">R1</text>
<text x="70.4" y="39">NRST</text>
<text x="83.4" y="38.1" transform="rotate(-90 83.4 38.1)">VBAT</text>
<text x="86" y="37.4" transform="rotate(-90 86 37.4)">VDD</text>
<text x="88.5" y="37.4" transform="rotate(-90 88.5 37.4)">VDD</text>
<text x="91" y="37.4" transform="rotate(-90 91 37.4)">VDD</text>
<text x="93.6" y="37.4" transform="rotate(-90 93.6 37.4)">VDD</text>
<text x="96.1" y="38.4" transform="rotate(-90 96.1 38.4)">VDDA</text>
<text x="101.1" y="39">PA0</text>
<text x="101.1" y="41.5">PA1</text>
<text x="204.1" y="36.4">USBLC6-2SC6</text>
<text x="244.9" y="40.2">D-</text>
<text x="16.6" y="47.8" transform="rotate(-90 16.6 47.8)">SW1</text>
<text x="33" y="46.6">C9</text>
<text x="40.2" y="46.3">+3.3V</text>
<text x="56.6" y="42">10k</text>
<text x="70.4" y="44">BOOT0</text>
<text x="101.1" y="44">PA2</text>
<text x="101.1" y="46.6">PA3</text>
<text x="244.9" y="42.8">D-</text>
<text x="244.9" y="45.3">D+</text>
<text x="244.9" y="47.9">D+</text>
<text x="23.2" y="49.7" transform="rotate(-90 23.2 49.7)">SW_Push</text>
<text x="33" y="49.1">100n</text>
<text x="43.5" y="52.4">SW_SPDT</text>
<text x="70.4" y="49.1">PH0</text>
<text x="70.4" y="51.7">PH1</text>
<text x="101.1" y="49.1">PA4</text>
<text x="101.1" y="51.7">PA5</text>
<text x="234.2" y="53.9">R3</text>
<text x="70.4" y="56.7">PD2</text>
<text x="101.1" y="54.2">PA6</text>
<text x="101.1" y="56.7">PA7</text>
<text x="101.1" y="59.3">PA8</text>
<text x="228.6" y="56.7">R2</text>
<text x="228.6" y="59.3">5k1</text>
<text x="244.9" y="55.5">SBU1</text>
<text x="244.9" y="58">SBU2</text>
<text x="254.9" y="58.7" transform="rotate(-90 254.9 58.7)">GND</text>
<text x="262.5" y="58.7" transform="rotate(-90 262.5 58.7)">SHIELD</text>
<text x="46.2" y="63.6">SW2</text>
<text x="70.4" y="61.8">PC0</text>
<text x="70.4" y="64.4">PC1</text>
<text x="99.9" y="64.4">PA10</text>
<text x="101.1" y="61.8">PA9</text>
<text x="234.7" y="62.1">5k1</text>
<text x="70.4" y="66.9">PC2</text>
<text x="70.4" y="69.4">PC3</text>
<text x="70.4" y="72">PC4</text>
<text x="99.9" y="66.9">PA11</text>
<text x="99.9" y="69.4">PA12</text>
<text x="99.9" y="72">PA13</text>
<text x="70.4" y="74.5">PC5</text>
<text x="70.4" y="77.1">PC6</text>
<text x="99.9" y="74.5">PA14</text>
<text x="99.9" y="77.1">PA15</text>
<text x="70.4" y="79.6">PC7</text>
<text x="70.4" y="82.1">PC8</text>
<text x="100.9" y="82.1">PB0</text>
<text x="70.4" y="84.7">PC9</text>
<text x="70.4" y="87.2">PC10</text>
<text x="70.4" y="89.8">PC11</text>
<text x="100.9" y="84.7">PB1</text>
<text x="100.9" y="87.2">PB2</text>
<text x="100.9" y="89.8">PB3</text>
<text x="209.8" y="84.7">Y1</text>
<text x="244.9" y="88.5">J2</text>
<text x="252.3" y="84.7">+3.3V</text>
<text x="70.4" y="92.3">PC12</text>
<text x="70.4" y="94.8">PC13</text>
<text x="100.9" y="92.3">PB4</text>
<text x="100.9" y="94.8">PB5</text>
<text x="206.6" y="94.8">16MHz</text>
<text x="219.7" y="93.6">R4</text>
<text x="237.5" y="90.8">Conn_01x05_Pin</text>
<text x="70.4" y="97.4">PC14</text>
<text x="70.4" y="99.9">PC15</text>
<text x="100.9" y="97.4">PB6</text>
<text x="100.9" y="99.9">PB7</text>
<text x="191.5" y="101.2">C10</text>
<text x="219.7" y="96.1">470</text>
<text x="221" y="101.2">C11</text>
<text x="70.4" y="105">VCAP_1</text>
<text x="70.4" y="107.5">VCAP_2</text>
<text x="99.7" y="107.5">PB10</text>
<text x="100.9" y="102.5">PB8</text>
<text x="100.9" y="105">PB9</text>
<text x="192.5" y="104.2">10p</text>
<text x="221" y="103.7">10p</text>
<text x="49.5" y="111.4">C12</text>
<text x="49.5" y="113.9">2u2</text>
<text x="62.2" y="111.4">C13</text>
<text x="62.2" y="113.9">2u2</text>
<text x="99.7" y="110.1">PB11</text>
<text x="99.7" y="112.6">PB12</text>
<text x="99.7" y="115.2">PB13</text>
<text x="99.7" y="117.7">PB14</text>
<text x="88.5" y="124" transform="rotate(-90 88.5 124)">VSS</text>
<text x="91" y="124" transform="rotate(-90 91 124)">VSSA</text>
<text x="99.7" y="120.2">PB15</text>
<text x="196.8" y="125.3">VBUS</text>
<text x="92.3" y="130.4">STM32F205RGT6</text>
<text x="92.3" y="127.9">U2</text>
<text x="256.4" y="130.4">U3</text>
<text x="267.6" y="131.7">+3.3V</text>
<text x="276.5" y="131.7">RED</text>
<text x="277.1" y="129.1">D1</text>
<text x="37.2" y="137.8">+3.3V</text>
<text x="46.7" y="137.8">U5</text>
<text x="190.5" y="132.9">R5</text>
<text x="190.5" y="135.5">36k</text>
<text x="207.5" y="136.8">VIN1</text>
<text x="208.3" y="132.9">TPS2116DRL</text>
<text x="216.8" y="136.8">VOUT</text>
<text x="251.1" y="132.9">AMS1117-3.3</text>
<text x="253.2" y="136.8">VI</text>
<text x="259.8" y="136.8">VO</text>
<text x="46.7" y="140.3">SN65HVD230</text>
<text x="93.7" y="138.5">SM04B-GHS-TB(LF)(SN)</text>
<text x="94.2" y="140.6">J3</text>
<text x="197.4" y="141.8">+5V</text>
<text x="207.5" y="139.3">PR1</text>
<text x="222.7" y="140.3">U4</text>
<text x="232.4" y="141.8">R6</text>
<text x="246.4" y="141.8">C14</text>
<text x="258.7" y="140.5" transform="rotate(-90 258.7 140.5)">GND</text>
<text x="264.2" y="141.8">C15</text>
<text x="275.3" y="141.8">R7</text>
<text x="37.8" y="144.4">D</text>
<text x="37.8" y="146.9">R</text>
<text x="37.8" y="149.5">Vref</text>
<text x="45.3" y="145.8" transform="rotate(-90 45.3 145.8)">VCC</text>
<text x="45.8" y="146.9">CANH</text>
<text x="46.1" y="149.5">CANL</text>
<text x="94.5" y="144.4">1</text>
<text x="94.5" y="146.9">2</text>
<text x="94.5" y="149.5">3</text>
<text x="190.5" y="144.4">R8</text>
<text x="190.5" y="146.9">10k</text>
<text x="207.5" y="144.4">MODE</text>
<text x="207.5" y="146.9">VIN2</text>
<text x="215.5" y="148.1" transform="rotate(-90 215.5 148.1)">GND</text>
<text x="219.4" y="146.9">ST</text>
<text x="232.4" y="144.4">10k</text>
<text x="246.4" y="144.4">22u</text>
<text x="264.2" y="144.4">22u</text>
<text x="275.3" y="144.4">120</text>
<text x="37.8" y="152">Rs</text>
<text x="45.3" y="152.7" transform="rotate(-90 45.3 152.7)">GND</text>
<text x="65.4" y="155">120</text>
<text x="66" y="152.5">R9</text>
<text x="73" y="156">2</text>
<text x="73.2" y="154.5">SW_SPST</text>
<text x="75.4" y="152">SW3</text>
<text x="80.6" y="156">1</text>
<text x="94.5" y="152">4</text>
<text x="37.2" y="166">+3.3V</text>
<text x="46.7" y="165.7">U6</text>
<text x="86.9" y="166">+5V</text>
<text x="93.7" y="166.5">SM04B-GHS-TB(LF)(SN)</text>
<text x="141" y="166">FID1</text>
<text x="152.4" y="166">FID2</text>
<text x="163.8" y="166">FID3</text>
<text x="37.8" y="172.3">D</text>
<text x="45.3" y="173.8" transform="rotate(-90 45.3 173.8)">VCC</text>
<text x="46.7" y="168.2">SN65HVD230</text>
<text x="94.2" y="168.5">J4</text>
<text x="94.5" y="172.3">1</text>
<text x="37.8" y="174.9">R</text>
<text x="37.8" y="177.4">Vref</text>
<text x="37.8" y="179.9">Rs</text>
<text x="45.8" y="174.9">CANH</text>
<text x="46.1" y="177.4">CANL</text>
<text x="75.4" y="179.9">SW4</text>
<text x="94.5" y="174.9">2</text>
<text x="94.5" y="177.4">3</text>
<text x="94.5" y="179.9">4</text>
<text x="141" y="174.9">H1</text>
<text x="148.6" y="174.9">H2</text>
<text x="156.2" y="174.9">H3</text>
<text x="163.8" y="174.9">H4</text>
<text x="45.3" y="180.6" transform="rotate(-90 45.3 180.6)">GND</text>
<text x="65.4" y="180.4">R10</text>
<text x="65.4" y="183">120</text>
<text x="73" y="183.9">2</text>
<text x="73.2" y="182.5">SW_SPST</text>
<text x="80.6" y="183.9">1</text>
</g>
<g font-size="1.8" fill="#a90000">
<text x="240" y="26.4">A4</text>
<text x="82.3" y="32.5" transform="rotate(-90 82.3 32.5)">1</text>
<text x="84.8" y="33.1" transform="rotate(-90 84.8 33.1)">19</text>
<text x="87.4" y="33.1" transform="rotate(-90 87.4 33.1)">32</text>
<text x="89.9" y="33.1" transform="rotate(-90 89.9 33.1)">48</text>
<text x="92.5" y="33.1" transform="rotate(-90 92.5 33.1)">64</text>
<text x="95" y="33.1" transform="rotate(-90 95 33.1)">13</text>
<text x="240" y="34">B5</text>
<text x="240" y="31.5">A5</text>
<text x="67.9" y="37.8">7</text>
<text x="105.4" y="37.8">14</text>
<text x="105.4" y="40.4">15</text>
<text x="215.2" y="40.4">6</text>
<text x="219.5" y="37.5" transform="rotate(-90 219.5 37.5)">5</text>
<text x="222.8" y="40.4">1</text>
<text x="240" y="41.7">B7</text>
<text x="240" y="39.1">A7</text>
<text x="67.3" y="42.9">60</text>
<text x="105.4" y="42.9">16</text>
<text x="105.4" y="45.5">17</text>
<text x="215.2" y="42.9">4</text>
<text x="219.5" y="47.7" transform="rotate(-90 219.5 47.7)">2</text>
<text x="222.8" y="42.9">3</text>
<text x="240" y="46.7">B6</text>
<text x="240" y="44.2">A6</text>
<text x="67.9" y="48">5</text>
<text x="67.9" y="50.5">6</text>
<text x="105.4" y="48">20</text>
<text x="105.4" y="50.5">21</text>
<text x="105.4" y="53.1">22</text>
<text x="43.7" y="59.4">1</text>
<text x="43.7" y="54.4">3</text>
<text x="51.4" y="56.9">2</text>
<text x="67.3" y="55.6">54</text>
<text x="105.4" y="55.6">23</text>
<text x="105.4" y="58.2">41</text>
<text x="240" y="56.9">B8</text>
<text x="240" y="54.4">A8</text>
<text x="67.3" y="65.8">10</text>
<text x="67.9" y="60.7">8</text>
<text x="67.9" y="63.2">9</text>
<text x="105.4" y="60.7">42</text>
<text x="105.4" y="63.2">43</text>
<text x="105.4" y="65.8">44</text>
<text x="253.7" y="63.5" transform="rotate(-90 253.7 63.5)">A1</text>
<text x="261.4" y="63.5" transform="rotate(-90 261.4 63.5)">S1</text>
<text x="67.3" y="68.3">11</text>
<text x="67.3" y="70.9">24</text>
<text x="105.4" y="68.3">45</text>
<text x="105.4" y="70.9">46</text>
<text x="67.3" y="73.4">25</text>
<text x="67.3" y="75.9">37</text>
<text x="105.4" y="73.4">49</text>
<text x="105.4" y="75.9">50</text>
<text x="67.3" y="78.5">38</text>
<text x="67.3" y="81">39</text>
<text x="67.3" y="83.6">40</text>
<text x="105.4" y="81">26</text>
<text x="105.4" y="83.6">27</text>
<text x="67.3" y="86.1">51</text>
<text x="67.3" y="88.6">52</text>
<text x="105.4" y="86.1">28</text>
<text x="105.4" y="88.6">55</text>
<text x="201.9" y="88.6">1</text>
<text x="205.5" y="85.2" transform="rotate(-90 205.5 85.2)">2</text>
<text x="208.2" y="88.6">3</text>
<text x="67.3" y="91.2">53</text>
<text x="67.9" y="93.7">2</text>
<text x="105.4" y="91.2">56</text>
<text x="105.4" y="93.7">57</text>
<text x="205.5" y="94.1" transform="rotate(-90 205.5 94.1)">4</text>
<text x="248.8" y="92.5">1</text>
<text x="248.8" y="95">2</text>
<text x="67.9" y="96.3">3</text>
<text x="67.9" y="98.8">4</text>
<text x="105.4" y="96.3">58</text>
<text x="105.4" y="98.8">59</text>
<text x="105.4" y="101.3">61</text>
<text x="248.8" y="97.5">3</text>
<text x="248.8" y="100.1">4</text>
<text x="67.3" y="103.9">31</text>
<text x="67.3" y="106.4">47</text>
<text x="105.4" y="103.9">62</text>
<text x="105.4" y="106.4">29</text>
<text x="248.8" y="102.6">5</text>
<text x="105.4" y="109">30</text>
<text x="105.4" y="111.5">33</text>
<text x="105.4" y="114">34</text>
<text x="105.4" y="116.6">35</text>
<text x="105.4" y="119.1">36</text>
<text x="87.4" y="127" transform="rotate(-90 87.4 127)">18</text>
<text x="89.9" y="127" transform="rotate(-90 89.9 127)">12</text>
<text x="205" y="135.6">3</text>
<text x="222.8" y="135.6">2</text>
<text x="250.8" y="135.6">3</text>
<text x="263.5" y="135.6">2</text>
<text x="34.9" y="143.3">1</text>
<text x="44.2" y="140.4" transform="rotate(-90 44.2 140.4)">3</text>
<text x="90.7" y="143.3">1</text>
<text x="205" y="138.2">4</text>
<text x="205" y="143.3">5</text>
<text x="257.6" y="142.9" transform="rotate(-90 257.6 142.9)">1</text>
<text x="34.9" y="145.8">4</text>
<text x="34.9" y="148.3">5</text>
<text x="52.6" y="145.8">7</text>
<text x="52.6" y="148.3">6</text>
<text x="90.7" y="145.8">2</text>
<text x="90.7" y="148.3">3</text>
<text x="205" y="145.8">6</text>
<text x="222.8" y="145.8">8</text>
<text x="34.9" y="150.9">8</text>
<text x="44.2" y="155.6" transform="rotate(-90 44.2 155.6)">2</text>
<text x="90.7" y="150.9">4</text>
<text x="214.4" y="150.6" transform="rotate(-90 214.4 150.6)">1</text>
<text x="34.9" y="171.2">1</text>
<text x="34.9" y="173.7">4</text>
<text x="44.2" y="168.3" transform="rotate(-90 44.2 168.3)">3</text>
<text x="52.6" y="173.7">7</text>
<text x="90.7" y="171.2">1</text>
<text x="90.7" y="173.7">2</text>
<text x="34.9" y="176.3">5</text>
<text x="34.9" y="178.8">8</text>
<text x="52.6" y="176.3">6</text>
<text x="90.7" y="176.3">3</text>
<text x="90.7" y="178.8">4</text>
<text x="44.2" y="183.6" transform="rotate(-90 44.2 183.6)">2</text>
</g>
<g font-size="1.8" fill="#0f0f0f">
<text x="57.1" y="37.8">NRST</text>
<text x="204.3" y="40.3">USB_D-</text>
<text x="60.5" y="47.9">HSE_IN 5</text>
<text x="204.3" y="42.8">USB_D+</text>
<text x="58.8" y="50.5">HSE_OUT 6</text>
<text x="110.5" y="65.7">USB_D-</text>
<text x="110.5" y="70.8">SWDIO</text>
<text x="110.5" y="68.2">USB_D+</text>
<text x="110.5" y="73.3">SWCLK</text>
<text x="110.5" y="88.6">SWO</text>
<text x="192.6" y="88.6">HSE_IN</text>
<text x="217.2" y="88.6">HSE_OUT</text>
<text x="255.3" y="94.9">SWO</text>
<text x="110.5" y="101.3">CAN1_RX</text>
<text x="255.3" y="97.4">SWCLK</text>
<text x="255.3" y="100">SWDIO</text>
<text x="45.7" y="103.8">VCAP_1</text>
<text x="58.4" y="106.3">VCAP_2</text>
<text x="110.5" y="103.8">CAN1_TX</text>
<text x="110.5" y="111.4">CAN2_RX</text>
<text x="110.5" y="114">CAN2_TX</text>
<text x="231.1" y="135.5">V_OUT</text>
<text x="23.5" y="143.2">CAN1_TX</text>
<text x="194.3" y="138.1">V_PR1</text>
<text x="23.2" y="145.7">CAN1_RX</text>
<text x="55.9" y="145.7">CAN1+</text>
<text x="55.9" y="148.2">CAN1-</text>
<text x="23.2" y="173.6">CAN2_RX</text>
<text x="23.5" y="171.1">CAN2_TX</text>
<text x="55.9" y="173.6">CAN2+</text>
<text x="55.9" y="176.2">CAN2-</text>
</g>
<g font-size=".9" fill="#0f0f0f">
<text x="227.3" y="31.6">USBCC1</text>
<text x="234.8" y="34.1">USBCC2</text>
<text x="227.3" y="40.5">USBC_D-</text>
<text x="62.2" y="43">BOOT0</text>
<text x="227.3" y="43">USBC_D+</text>
<text x="53.2" y="48.9" transform="rotate(-90 53.2 48.9)">S_BOOT0</text>
</g>
</svg>
